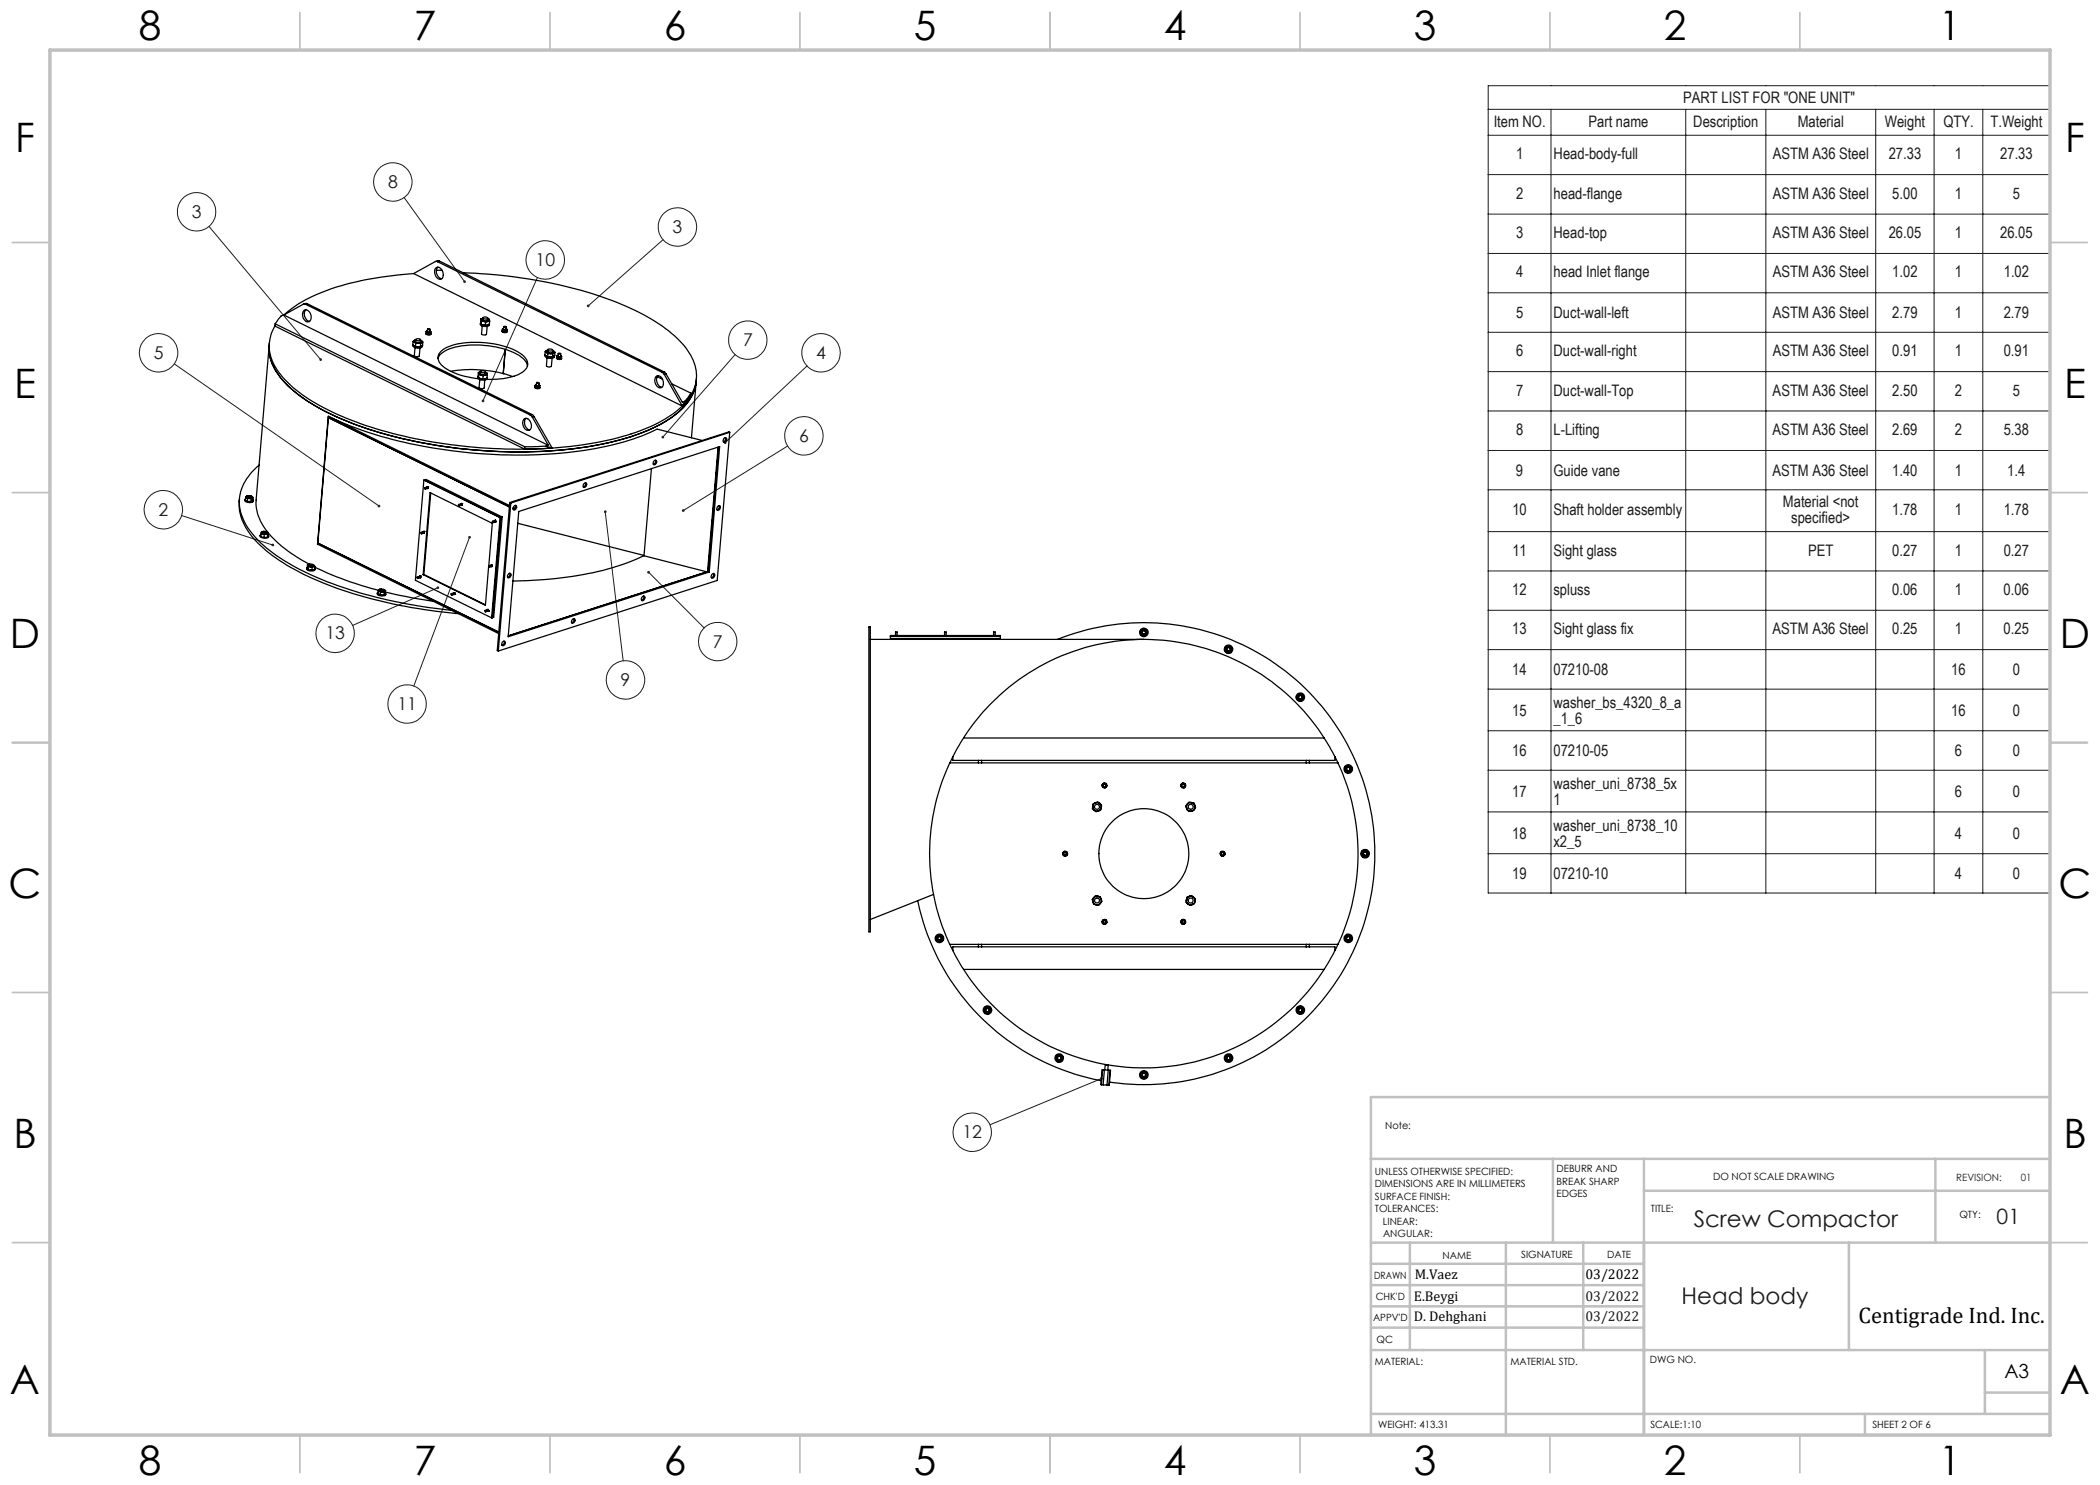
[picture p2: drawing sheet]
<svg xmlns="http://www.w3.org/2000/svg" width="420mm" height="297mm" viewBox="0 0 420 297" stroke-linecap="round" stroke-linejoin="round" font-family="sans-serif">
<g fill="none" stroke="#191924" stroke-width=".2">
<path d="M297.6 17.1h112.4v161.5h-112.4zM80.8 39.5l12.1 16.8M297.6 21.9h112.4M297.6 27.1h112.4M297.6 34.9h112.4M310.2 21.9v156.7M337.1 21.9v156.7M353.2 21.9v156.7M375.1 21.9v156.7M386.8 21.9v156.7M396.6 21.9v156.7M41.8 45.3l22.3 26.6"/>
<path d="M107.5 55.5l-10.9 24.7M132.6 47.9l-14.9 13.3M297.6 42.8h112.4M297.6 50.7h112.4M297.6 58.6h112.4M34.9 72.8l40.9 28.4M147 70.9l-14.4 16.5M161.4 73.2l-16.4 15.3M297.6 66.5h112.4M297.6 74.3h112.4M157.5 89.2l-20.9 12.9M297.6 82.2h112.4"/>
<path d="M297.6 90.1h112.4M297.6 98h112.4M36.3 103.1l18.2 5.9M87.6 117.5l-17.1 7.6M93.9 107.5l-11.1 29.7M121 102.3l3.6 29.9M129.7 114.4l11.1 11.2M297.6 106.3h112.4M297.6 114.2h112.4M297.6 122.1h112.4M297.6 129.9h112.4M297.6 137.8h112.4"/>
<path d="M297.6 146.2h112.4M297.6 154.1h112.4M297.6 162.4h112.4M297.6 170.7h112.4M220.3 215.7l-22.3 9.3"/>
<circle cx="78.6" cy="36.4" r="3.8"/>
<circle cx="39.3" cy="42.4" r="3.8"/>
<circle cx="109.1" cy="52" r="3.8"/>
<circle cx="135.5" cy="45.4" r="3.8"/>
<circle cx="31.7" cy="70.6" r="3.8"/>
<circle cx="149.6" cy="68" r="3.8"/>
<circle cx="164.2" cy="70.6" r="3.8"/>
<circle cx="160.8" cy="87.2" r="3.8"/>
<circle cx="32.7" cy="101.9" r="3.8"/>
<circle cx="67" cy="126.7" r="3.8"/>
<circle cx="125.1" cy="136" r="3.8"/>
<circle cx="143.5" cy="128.3" r="3.8"/>
<circle cx="81.4" cy="140.8" r="3.8"/>
<circle cx="194.4" cy="226.4" r="3.8"/>
</g>
<g fill="none" stroke="#c0c0c0" stroke-width=".35">
<path d="M60 2.5v7.5M110 2.5v7.5M160 2.5v7.5M210 2.5v7.5M260 2.5v7.5M310 2.5v7.5M360 2.5v7.5M2.5 48.5h7.5M410 48.5h7.5M2.5 98.5h7.5M410 98.5h7.5M2.5 148.5h7.5"/>
<path d="M410 148.5h7.5M2.5 198.5h7.5M410 198.5h7.5M2.5 248.5h7.5M410 248.5h7.5M60 287v7.5M110 287v7.5M160 287v7.5M210 287v7.5M260 287v7.5M310 287v7.5M360 287v7.5"/>
</g>
<g fill="none" stroke="#c0c0c0" stroke-width=".5">
<path d="M410 219.4h-135.8v67.4M274.2 231.8h135.8M310.6 231.8v16.7M328.8 231.8v55.2M328.8 238.2h81.2M387.1 231.8v16.7M274.2 248.5h135.8M274.2 257h54.6M274.2 252.8h54.6M282 248.5v21.5M301.2 248.5v38.3M316.7 248.5v21.5"/>
<path d="M369.8 248.5v21.5M274.2 265.5h54.6M274.2 261.3h54.6M274.2 270h135.8M397 270v12.8M397 278.5h13M274.2 282.8h135.8M373 282.8v4.2"/>
</g>
<path d="M10 10h400v277h-400z" fill="none" stroke="#c0c0c0" stroke-width=".7"/>
<path d="M117.4 61v.3l.3-.1-.3 .1a.26 .26 0 0 0 .4 .1 .26 .26 0 0 0 0-.4 .26 .26 0 0 0-.4 0zM92.7 56.1a.26 .26 0 0 0 0 .4 .26 .26 0 0 0 .4 0l-.2-.2 .2 .2a.26 .26 0 0 0 0-.3 .26 .26 0 0 0-.4-.1zM144.8 88.4l.1 .3 .1-.2-.1 .2a.27 .27 0 0 0 .3 0 .27 .27 0 0 0 0-.4 .27 .27 0 0 0-.4 .1zM132.4 87.3v.3l.2-.2-.2 .2a.26 .26 0 0 0 .4 0 .26 .26 0 0 0-.1-.4 .26 .26 0 0 0-.3 .1zM136.5 101.9l-.1 .4 .2-.2-.2 .2a.28 .28 0 0 0 .4 0 .28 .28 0 0 0 .1-.4 .28 .28 0 0 0-.4 0zM129.5 114.3a.26 .26 0 0 0 0 .4 .26 .26 0 0 0 .4-.2 .26 .26 0 0 0-.3-.3l.1 .2zM75.6 101a.27 .27 0 0 0 0 .4 .27 .27 0 0 0 .4-.1l-.2-.1 .2 .1a.27 .27 0 0 0 0-.3 .27 .27 0 0 0-.4 0zM54.3 108.8a.28 .28 0 0 0 .1 .4 .28 .28 0 0 0 .4-.1l-.3-.1 .3 .1a.28 .28 0 0 0-.1-.3 .28 .28 0 0 0-.4 0zM120.9 102.1a.26 .26 0 0 0 0 .4 .26 .26 0 0 0 .4-.1 .26 .26 0 0 0-.3-.3v.2v-.2zM93.8 107.2a.26 .26 0 0 0-.1 .4 .26 .26 0 0 0 .4 0 .26 .26 0 0 0-.1-.4l-.1 .3 .1-.3zM87.4 117.3a.26 .26 0 0 0-.1 .4 .26 .26 0 0 0 .4 .1 .26 .26 0 0 0 .1-.4l-.2 .1 .2-.1zM96.4 80v.4l.2-.2-.1 .2a.28 .28 0 0 0 .4-.3 .28 .28 0 0 0-.5-.1zM64 71.7a.28 .28 0 0 0-.1 .4 .28 .28 0 0 0 .4 0l-.2-.2 .2 .2 .1-.1a.26 .26 0 0 0-.1-.3 .26 .26 0 0 0-.3 0zM220.1 215.5a.27 .27 0 0 0-.1 .3 .27 .27 0 0 0 .4 .2 .27 .27 0 0 0 .1-.4l-.2 .1 .2-.2z" fill="#191924"/>
<g fill="none" stroke="#000" stroke-width=".25">
<path d="M82.7 54.7a58.5 58.5 0 0 0-20.3 4.6 22.3 22.3 0 0 0-5.5 3.6M82.7 54.7l53.8 26.5M87.2 53.5a1.25 1.25 0 0 1 1.4 1.8 .72 .72 0 0 1-.7 .6 .72 .72 0 0 1-.7-.6 1.43 1.43 0 0 1 0-1.8zM87.3 54.1h1.2M87.5 52.3h-.4l-4.4 2.4M87.5 52.3l44.9 22.2M87.6 53.4a1.44 1.44 0 0 0 .7 2.3M87.9 52.2l-.8 .1M87.9 52.2l-.4 .1M87.9 52.2l44.9 22.2M92.6 54.5a90.5 90.5 0 0 1 33.7 7.2 28 28 0 0 1 11.2 8.4 8 8 0 0 1-1.2 11.2 29.1 29.1 0 0 1-12.8 6.3 93.8 93.8 0 0 1-38.2 .6 68.6 68.6 0 0 1-22.9-7.9 20 20 0 0 1-7.8-7.8 7.4 7.4 0 0 1 .4-7.3M53.8 69.1l-2.6 30.9a9.2 9.2 0 0 0 2.4 6.5"/>
<path d="M53.8 69.1a9.6 9.6 0 0 0 3 7.3 38.3 38.3 0 0 0 15 8.8 98.2 98.2 0 0 0 48.4 3.7 37.9 37.9 0 0 0 14.5-5.6 10 10 0 0 0 4.5-7M53.8 69.1a9.3 9.3 0 0 0 2.7 6.9 33.7 33.7 0 0 0 12.6 8.1 95.5 95.5 0 0 0 40.4 6.1 56.8 56.8 0 0 0 22.2-5.1 14 14 0 0 0 7.1-6.9l.4-1.9M53.9 68.6l-.1 .5M55 65.2l49.9 24.6M55 64.8l50 24.6M55 64.8v.4M56.8 63l-.6 .2-1.2 1.6M56.8 63l52.9 26.1M60.7 62.2a.98 .98 0 0 1 1.5 .8 .92 .92 0 0 1-.8 1.4 1.54 1.54 0 0 1-.7-2.2zM61.1 60.9l-.4-.1-3.9 2.2M61.1 60.9l44.9 22.1M61.2 61.9a1.5 1.5 0 0 0 .7 2.4"/>
<path d="M61.5 60.7l-.8 .1M61.5 60.7l-.4 .2M61.5 60.7l44.9 22.2M82.6 69a1.01 1.01 0 0 0 1.5 .6l.3-.2v-.3M82.6 68.3l.3 .2M82.6 68.3v.7l.5 .4M82.7 69.1l.3 .2M82.8 68.1v.2l.1 .2M82.8 68.1l.3-.1zM82.8 68.1l-.2 .2M82.9 68.5l.7 .1M82.9 68.5l.2 .2"/>
<path d="M83 69.5l-.1 1.6a.71 .71 0 0 0 1 .1l.1-1.6M83.1 67.9v.4l.4 .2 .5-.1 .1-.4M83.1 69.4h1M83.1 69.4h.9M83.1 68.7v.7M83.2 67.8l.3-.1a.34 .34 0 0 1 .4 0 .34 .34 0 0 1 .1 .4l-.3 .1a.33 .33 0 0 1-.4 0 .33 .33 0 0 1-.1-.4zM83.6 68.6l-.5 .1M83.6 68.6l.5 .1M84.1 68.1l.2 .1zM84.1 68.7v.7M84.1 69.4h.1M84.3 68.2l.2 .2-.2 .1"/>
<path d="M84.3 68.2l.3 .2M84.3 68.5l-.7 .1M84.3 68.5l-.2 .2M84.4 69.1l-.2 .3M84.6 68.4l-.3 .1M84.6 68.4l-.1 .7-.4 .3M85.2 66.7a.56 .56 0 0 0 1 0M85.2 66.6a.56 .56 0 0 0 1 .1h-.1M85.2 66.3l.2 .1M85.2 66.3v.4l.2 .1M85.4 66.4l.3 .1M85.4 66.2v.2"/>
<path d="M85.4 66.2h.1zM85.4 66.4l.1 .1M85.4 66.2l-.2 .1M85.4 66.8h.5M85.5 66.5h.2M85.5 66.5l-.1 .3M85.5 65.8l-.1 .5 .2 .1h.4v-.5M85.6 65.8l.4 .1h-.4zM85.7 66.5h.2M85.9 66.5v.3M86 66.2v.1M86 66.4l-.3 .1"/>
<path d="M86 66.3v.1M86 66.4l-.1 .1M86 66.3l.2 .1M86.2 66.4l-.1 .3-.2 .1M86.2 66.4h-.2M87.6 71.7a4.6 4.6 0 0 1 3.6-2.3 18.8 18.8 0 0 1 12.8 1.8 3 3 0 0 1 1.5 2M90.1 74.3a25.9 25.9 0 0 1 10.5 .4M95.6 75.3a.7 .7 0 0 0 1 .7 .55 .55 0 0 0 .6 0 .55 .55 0 0 0 .2-.5M95.6 75.3l.1 .2M95.6 75.7a13.4 13.4 0 0 1-7.3-2.7 1.84 1.84 0 0 1 .4-3.1 15.5 15.5 0 0 1 10-1.1 10.8 10.8 0 0 1 6.4 2.8 1.89 1.89 0 0 1-.9 3 13.5 13.5 0 0 1-6.9 1.3M95.7 74.5l.4-.1-.4 .3M95.7 74.5v.2"/>
<path d="M95.7 74.5v1.1M95.7 74.7l.5 .3M95.7 75.6l.9 .2M95.7 74.7v.2M95.7 74.9l.5 .1M95.7 74.9v.7M95.8 75.6l.7 .2M96 75.9l-.2 1.6 .6 .2 .4-.1 .1-1.6M96.1 74.3v.5l.6 .1 .3-.1 .1-.4M96.1 64.6l.1 .2M96.1 64.6a.63 .63 0 0 0 .9 .7h.2a.55 .55 0 0 0 .7-.6v.1M96.2 63.8l.4-.2-.4 .3"/>
<path d="M96.2 74.2h.3a.31 .31 0 0 1 .4-.1 .31 .31 0 0 1 .1 .4h-.2a.4 .4 0 0 1-.6-.3zM96.2 64.8l.8 .3M96.2 63.8v.1M96.2 63.8v1M96.2 63.9l.5 .4M96.2 75h.8M96.2 63.9v.3M96.2 75l.4 .1M96.2 64.2l.5 .1M96.2 64.2v.6M96.3 64.9l.7 .2M96.4 65.2l-.1 1.6 .4 .2 .6-.1 .1-1.6"/>
<path d="M96.6 63.6v.4l.3 .2 .6-.1 .1-.5M96.6 63.5l.4-.1a.3 .3 0 0 1 .4 0 .3 .3 0 0 1 .1 .3l-.3 .1a.38 .38 0 0 1-.6-.3zM96.6 75.1v.7M96.7 64.3h.8M96.7 64.3l.4 .1M97 75l-.4 .1M97.1 74.5l.3 .1v.2zM97.1 64.4l-.1 .7M97.3 75.7l-.7 .1M97.4 74.8l-.4 .2M97.4 74.8v.2M97.4 75h-.4"/>
<path d="M97.4 75v.6l-.8 .2M97.5 64.3l-.4 .1M97.6 63.7l.3 .1v.2zM97.8 64.9l-.7 .2M97.9 64l-.4 .3M97.9 64v.2M97.9 64.2l-.4 .1M97.9 64.2v.7l-.9 .2M100.4 66.2a.56 .56 0 0 0 .5 .3 .56 .56 0 0 0 .5-.2M100.5 66.1a.51 .51 0 0 0 .4 .3 .51 .51 0 0 0 .5-.2M100.5 65.9h.1M100.5 66.2l.2 .2"/>
<path d="M100.5 65.9v.3M100.6 65.9l.4 .1M100.6 65.8v.1M100.6 65.9l.1 .1M100.6 65.8l-.1 .1M100.6 65.8h.1M100.6 74.7l2 .6M100.6 74.7h.1M100.7 66.4h.4M100.7 66h.3M100.7 66v.4M100.8 65.3l-.1 .5 .2 .2 .3-.1v-.5"/>
<path d="M100.8 65.3l.4 .1-.2 .1zM101 66l.2 .1M101 69.9l-.4 4.8M101.2 66.1l-.1 .3M101.3 65.8h.1M101.3 65.8v.2M101.3 66h-.3M101.3 66l-.1 .1M101.3 65.8l.1 .1M101.4 65.9l-.1 .1M101.4 65.9v.3l-.3 .2M107 77.4a.56 .56 0 0 0 1 .1"/>
<path d="M107 77.3v.1a.56 .56 0 0 0 .9 0M107 77.1h.2M107 77.1v.3l.2 .2M107.2 77.1l.3 .2M107.2 77v.1M107.2 77.1l.1 .2M107.2 77l-.2 .1M107.2 77.6h.5M107.3 76.9l-.1 .1M107.3 77.3h.2M107.3 77.3l-.1 .3M107.3 76.5l-.1 .6 .2 .1 .4-.1v-.5"/>
<path d="M107.3 76.5l.5 .1-.3 .1zM107.5 77.3h.2M107.7 77.3v.3M107.8 77h.1M107.8 77.2l-.3 .1M107.8 77v.2M107.8 77.2l-.1 .1M107.8 77l.2 .1M108 77.1l-.2 .1M108 77.1l-.1 .4-.2 .1M109 71.1a.93 .93 0 0 0 1.3 .6l.5-.2v-.3l-.3 .2M109 70.3l.3 .2"/>
<path d="M109 70.3v.7l.5 .4M109.1 71.1l.4 .3M109.3 70.2l-.1 .2 .1 .1M109.3 70.2l-.3 .1M109.3 70.5l.8 .2M109.3 70.5l.3 .2M109.4 71.6l-.1 1.6 .5 .2 .5-.1 .1-1.6M109.5 70v.4l.6 .2 .4-.1 .1-.4M109.5 70.1l-.2 .1M109.5 70l.4-.2a.41 .41 0 0 1 .6 .3l-.6 .1zM109.5 71.4h1M109.5 70l-.2 .2"/>
<path d="M109.6 71.4h.8M109.6 70.7h.5M109.6 70.7l-.1 .7M110.1 70.7l.5 .1M110.5 70.1l.2 .1zM110.6 70.8l-.1 .6M110.7 70.2l.2 .2-.1 .2M110.7 70.2l.3 .2M110.8 70.6l-.7 .1M110.8 70.6l-.2 .2M111 70.4l-.2 .2M111 70.4l-.1 .7-.4 .3"/>
<path d="M111.3 71.6a.57 .57 0 0 0 1 0M111.4 71.5a.28 .28 0 0 0 .1 .3 .28 .28 0 0 0 .3 0h.3l.2-.2M111.4 71.2l.1 .1M111.4 71.2v.3l.2 .2M111.5 71.1v.2M111.5 71.1h.1zM111.5 71.3l.4 .1M111.5 71.3l.1 .1M111.5 71.1l-.1 .1M111.6 71.7l.4 .1M111.6 71.4h.3M111.6 71.4v.3"/>
<path d="M111.7 70.7l-.1 .5 .1 .1h.4v-.5M111.7 70.7l.2-.1 .2 .2h-.3zM111.9 71.4h.2M112.1 71.4l-.1 .4M112.2 71.2h.1M112.2 71.3l-.3 .1M112.2 71.2v.1M112.2 71.3l-.1 .1M112.2 71.2l.1 .1M112.3 71.6l-.3 .2M112.3 71.3h-.1M112.3 71.3v.3"/>
<path d="M131.2 75.3a.94 .94 0 0 1 1.4 .9 .92 .92 0 0 1-.7 1.4 1.62 1.62 0 0 1-.7-2.3zM131.4 75.3l1.1 .5M131.6 75.1a1.53 1.53 0 0 0 .8 2.4M132.4 74.5l.5 .4M132.8 74.4l.4 .4M132.8 74.4l-.4 .1M132.9 74.9l3.6 6.3M133.2 74.8l3.3 5.6 .5-.1M133.2 74.8l-.3 .1M134.3 76.8l3.9 1.8M138.2 78.6l-1.2 1.7M138.2 78.6l-.1 .5-.3 .6-1.3 1.5"/>
<path d="M139.2 76.3l-.9 11.3M139.3 75.7l-.1 .6M47.9 99.7a10 10 0 0 0 3.2 8.4 38.9 38.9 0 0 0 14.3 8.8 97.5 97.5 0 0 0 26.3 5.8M49 99.9a.81 .81 0 0 0 1.1 .6l.4-.1 .2-.3M49.1 99.8a.29 .29 0 0 0-.1 .4 .29 .29 0 0 0 .4 .1l.3 .1a.65 .65 0 0 0 1-.4l-.1-.1M49.1 99.4l.2 .1M49.1 99.4v.5M49.3 99.5l.6 .2M49.3 99.3v.2M49.3 99.5l.2 .2M49.3 99.3l-.2 .1M49.5 99.7h.4"/>
<path d="M49.5 99.7v.6M49.5 99.2l-.2 .1M49.5 99.3l.7 .1a.39 .39 0 0 1-.3 .2 .39 .39 0 0 1-.4-.3zM49.6 99.5l.1-.1h.3l.2 .2M49.9 99.2l-.6 .1M49.9 99.2l.5 .1M49.9 99.7l.4 .1M50.3 99.8l-.1 .5M50.4 99.3v.3M50.4 99.6l-.5 .1M50.4 99.6l-.1 .2M50.4 99.3l.2 .2"/>
<path d="M50.6 99.5l-.2 .1M50.6 99.5v.5M51.8 93a9.2 9.2 0 0 0-3.8 8.8 14.6 14.6 0 0 0 5.9 8.3 57.1 57.1 0 0 0 20.2 9l7.1 1.7 3.7 .6 5.4 .7M65.7 83.5h.1M65.7 83.5v-.2l36.2 17.8M65.7 83.5l36.2 17.9M65.7 83.5l-2.1 25.1M84.8 96l15.2 7.5M84.8 96l-1.7 20.1 15.2 7.5M84.9 96h-.1M84.9 96l15.3 7.5M84.9 96l.3-.1 15.2 7.5"/>
<path d="M85.4 97.4a.16 .16 0 0 1 .2 .1 .16 .16 0 0 1-.1 .2M85.5 97.4h.1M85.5 97.4l-.6 .1M85.6 97.6v.1M85.7 97.6l-.6 .2M86.1 98.6l-1.3 16.3M104.8 83.8a1.03 1.03 0 0 1 1.5 1 .78 .78 0 0 1-.2 1 .78 .78 0 0 1-1 .1 1.59 1.59 0 0 1-.3-2.1zM105 89.4l-.1 .4M105.2 83.7a1.43 1.43 0 0 0 .8 2.3M106 83l.5 .4M106.4 82.9l.4 .4M106.4 82.9l-.4 .1"/>
<path d="M106.5 83.4l3.2 5.7M106.8 83.3l-.3 .1M106.8 83.3l3.6 6.3M109.1 89.2l-4.1 .2M109.1 89.2l1.3 .4M109.7 89.1l-.6 .1M110.4 89.6l-5.5 .2M116.8 96.7a.32 .32 0 0 1 .5 0 .32 .32 0 0 1 0 .5 .36 .36 0 0 1-.6 .3 .36 .36 0 0 1 0-.7zM117.1 96.6a.64 .64 0 0 1-.4 .8M130.3 93.8l-1.5 17.4 12.7 3.2M130.9 92.1a.36 .36 0 0 1 .5 .2 .36 .36 0 0 1-.2 .4 .32 .32 0 0 1-.5 .2 .32 .32 0 0 1 0-.5zM131.1 92a.64 .64 0 0 1-.4 .9"/>
<path d="M131.4 85.8a57.2 57.2 0 0 1-21.4 5 98.7 98.7 0 0 1-39.8-5.5l-4.5-2-2.1 25.6M131.4 85.8l9 2.3M137 80.3l-.5 .9M143.6 89.5l-2.1 24.9M143.7 89.4l-2.1 24.9M144.8 87.7a.35 .35 0 0 1 .5 0 .35 .35 0 0 1-.1 .5 .32 .32 0 0 1-.5 .2 .32 .32 0 0 1 0-.5zM145.1 87.5a.69 .69 0 0 1-.4 .9M145.9 86.5l-2.5 29.6-43.7 14.1M145.9 86.5l-43.7 14.1M145.9 86.5l-.2-.1-43.7 14.1M49.3 100.1l.2 .2M49.5 100.3h.7"/>
<path d="M50.4 100.2l-.2 .1M52 107.1a.87 .87 0 0 0 1.3 .5h.3l.1-.4M52.2 106.9l-.1 .1a.39 .39 0 0 0 .1 .4 .39 .39 0 0 0 .4 .1h.2a.71 .71 0 0 0 .9-.4l-.1-.1M52.2 106.6l.3 .1M52.2 106.6v.6M52.3 106.5l.2 .2M52.3 106.5l-.1 .1M52.5 106.7l.7 .1M52.5 106.5l.3-.1a.28 .28 0 0 1 .3 0 .28 .28 0 0 1 .2 .3h-.5zM52.5 106.7l.3 .2M52.6 106.6l.3-.1 .3 .2M52.7 106.3l-.4 .2"/>
<path d="M52.7 106.3l.6 .1M52.7 106.3h.3M52.8 106.9v.5M53.2 106.8l-.4 .1M53.2 106.8h.3M53.3 106.4l.3 .2M53.3 106.4l.3 .1M53.5 106.8v.5M53.6 106.6l-.4 .2M53.6 106.6l-.1 .2M53.6 106.5a26.8 26.8 0 0 0 8.3 6.4M53.6 106.5v.1"/>
<path d="M53.6 106.5l-.1 .7M61.3 113.6a.91 .91 0 0 0 1.4 .6l.2-.2 .1-.2M61.5 113.4l-.1 .1a.37 .37 0 0 0 .1 .4 .37 .37 0 0 0 .4 .1h.2a.9 .9 0 0 0 .9-.2M61.5 113l.1 .1M61.5 113v.6M61.6 113.1l.5 .2M61.6 113.1l.1 .2M61.7 113.3h.4M61.7 113.3v.6M61.8 112.9l-.2 .2M61.8 112.9a1.07 1.07 0 0 1 1.1 .2M61.8 112.9l-.3 .1"/>
<path d="M61.8 113h.3a.32 .32 0 0 1 .5 .2l-.4 .1zM61.9 113.2l.3-.2 .3 .2M62 113.9l.4 .1M62 112.8l-.2 .1M62.1 113.3l.3 .1M62.4 113.4v.6M62.7 113.9l-.3 .1M62.7 113.3h-.6M62.7 113.3l-.3 .1M62.9 113.1l-.2 .2M62.9 113.1l.1 .2M62.9 113.4l2.4 1.1 3.9 1.6 6.5 2"/>
<path d="M62.9 113.6l.1 .2M63 113.3h-.3M63 113.3l-.1 .5M63.6 108.6v.3M63.6 108.6l36.2 17.8M63.6 108.9l36.1 17.8M75.5 118.6a.87 .87 0 0 0 1.2 .6l.3-.1 .2-.3M75.6 118.5a.28 .28 0 0 0-.1 .3 .28 .28 0 0 0 .3 .2h.4a.73 .73 0 0 0 1-.3l-.1-.1M75.6 118.1l.2 .1M75.6 118.1v.6M75.8 118v.2M75.8 118l-.2 .1"/>
<path d="M75.8 118.8l.3 .2M75.8 118.2l.6 .2 .6-.2M75.8 118.2l.3 .2M76 118l.2-.1 .5 .1a.39 .39 0 0 1-.3 .3 .39 .39 0 0 1-.4-.3zM76 118.2l.4-.2 .3 .2M76.1 119h.3M76.1 118.4h.7M76.1 118.4v.6M76.3 117.8l-.5 .2M76.3 117.8l.6 .2M76.7 117.9l.2 .1M76.8 118.4v.6"/>
<path d="M76.9 118l.1 .2M76.9 118l.2 .1M77 118.2l-.2 .2M77.1 118.4l5.3 1.2 4.2 .6M77.1 118.1l-.1 .1M77.1 118.1l-.1 .6M83.4 115.5h.2l-.1 .2zM83.9 115.3l.1-.1 .1 .2-.1 .2M84 115.2h.1M84 115.2l-.5 .2M84.1 115.5h.1M84.1 115.5l-.6 .2"/>
<path d="M84.6 106.4l.1-.1 .2 .1v.2h-.2M84.8 106.3h.1M84.8 114.9h-.2M84.8 114.9l12.3 6.1M84.8 106.3l-.6 .2M84.9 106.6l-.6 .2M90.7 118.6a.18 .18 0 0 1 .2 .1 .18 .18 0 0 1-.1 .2M90.8 118.6h.1M90.8 118.6l-.6 .1M90.9 118.8h.1M90.9 118.8l-.6 .2M92.1 100.7h.2l.1 .2v.2l-.1-.1"/>
<path d="M92.3 100.7h.1M92.3 100.7l-.5 .2M92.4 101l-.6 .2M97.7 113.3l-.6 7.8-12.5-6.2M97.8 113.2l.7-8.5-12.5-6.2-1.4 16.4M98.2 113a.16 .16 0 0 1 .2 .1 .16 .16 0 0 1-.1 .2M98.4 113l-.6 .2M98.4 113.3h.1M98.5 113.3l-.6 .1M99 104.1l.1-.1 .1 .2-.2 .2M99.1 104.1l-.6 .1M99.1 104v.1"/>
<path d="M99.2 104.3l-.6 .2M100 103.5l-1.7 20.1M100.2 103.5h-.2M100.2 103.5l-1.7 20M100.4 103.4l-.2 .1M100.4 103.4l-1.7 20-.2 .1M101.7 114.7a.36 .36 0 0 1 .5 .2 .36 .36 0 0 1-.1 .5 .32 .32 0 0 1-.5 .2 .32 .32 0 0 1-.1-.6zM102 114.6a.67 .67 0 0 1-.5 .9M102 100.5l.2 .1M102 100.5l-2.6 29.6 .3 .1M102.2 100.6l-2.5 29.6M102.6 101.7l.2 .1"/>
<path d="M102.7 101.5l.3 .2M102.8 101.2a.32 .32 0 0 1 .5 0 .32 .32 0 0 1 0 .5 .36 .36 0 0 1-.6 .3 .36 .36 0 0 1 0-.7zM103.1 101.1a.64 .64 0 0 1-.4 .8M103.6 104.7l25.2 6.4a58.1 58.1 0 0 1-22.2 5l-4 .1M103.8 102.3l40.1-13-2 25.1-40.3 12.9zM128.6 119.3a.32 .32 0 0 1 .4 .1 .32 .32 0 0 1-.1 .4 .36 .36 0 0 1-.5 .3 .36 .36 0 0 1 0-.6zM128.7 119.2a.64 .64 0 0 1-.4 .8M141.4 114.4l-39.7 12.8M141.6 114.3l-.1 .1M141.6 114.3l.3 .1M142.3 115a.35 .35 0 0 1 .5-.2 .35 .35 0 0 1 .1 .5 .37 .37 0 0 1-.6 .3 .37 .37 0 0 1 0-.6zM142.7 114.7a.64 .64 0 0 1-.4 .8"/>
<path d="M143.5 101.3a.33 .33 0 0 1 .6-.1 .33 .33 0 0 1-.1 .5 .36 .36 0 0 1-.6 .3 .36 .36 0 0 1 .1-.6zM143.8 101.1a.62 .62 0 0 1-.4 .8M97.4 122a.17 .17 0 0 1 .3 0 .17 .17 0 0 1-.2 .2M97.6 121.9h.1M97.6 121.9l-.6 .2M97.7 122.2h.1M97.7 122.2l-.6 .2M98.5 123.5l-.2 .1M100.5 128.4a.33 .33 0 0 1 .5-.1 .33 .33 0 0 1 0 .5 .37 .37 0 0 1-.6 .3 .37 .37 0 0 1 0-.6zM100.8 128.2a.57 .57 0 0 1-.4 .8M114.6 123.8a.35 .35 0 0 1 .4 .2 .35 .35 0 0 1-.1 .4 .32 .32 0 0 1-.5 .2 .32 .32 0 0 1-.1-.5zM114.8 123.7a.67 .67 0 0 1-.5 .9"/>
<path d="M173.8 125.4h.3v61h-.3zM174.1 127.9h54.7M178.1 127.1h22v.6h-22zM178.1 127.3h22M179.1 127.1v-.7h.3v.7M179.1 127.7v.2M179.4 127.7v.2M188.9 127.1v-.7h.3v.7M188.9 127.7v.2M189.2 127.7v.2M198.7 127.1v-.7h.3v.7M198.7 127.7v.2"/>
<path d="M199 127.7v.2M211.5 127.9a46.2 46.2 0 0 1 63.2 37.4 46.2 46.2 0 0 1-52.8 51.1M228.1 126.5l.4 .6M228.1 126.5v.4l.4 .2M228.4 125.9l-.3 .6M228.4 125.9l-.3 .2v.4M229.1 125.9l.3 .6M229.1 125.9h-.7M229.1 125.9l.3 .2v.4M229.1 125.9l-.4-.2-.3 .2M229.1 127l-.6 .1M229.1 127l-.3 .2-.3-.1"/>
<path d="M229.4 126.5l-.3 .5M229.4 126.5v.4l-.3 .1M245.1 129.6l-.1 .3 .2 .4M245.1 129.6l-.1 .4 .2 .3M245.2 130.3l.6 .2M245.2 130.3l.2 .3 .4-.1M245.6 129.2l-.4 .2-.1 .2M245.6 129.2l.6 .2M245.6 129.2l-.4 .1-.1 .3M245.6 129.2l.4-.1 .2 .3M246.2 129.4l.1 .7M246.2 129.4l.3 .3-.2 .4"/>
<path d="M246.3 130.1l-.2 .3-.3 .1M246.3 130.1l-.1 .3-.4 .1M259.6 139a.67 .67 0 0 0 .3 1.1M259.6 139a.65 .65 0 0 1 1.1 .3M259.6 139l-.3 .3 .2 .7 .4 .1M259.6 139l.3-.3 .7 .2 .1 .4M260.5 139.9l-.3 .2h-.3M260.5 139.9l-.2 .3-.4-.1M260.7 139.3v.3l-.2 .3M260.7 139.3l.1 .3-.3 .3M190 152.6a42.6 42.6 0 0 0 0 36.3M190 152.6h5.7"/>
<path d="M190.6 151.3l-.6 1.3M190.6 151.3v.8h5.1M192.7 147.6l-2.1 3.7M192.7 147.6a42.8 42.8 0 0 1 72.1 0M192.7 147.6h72.1M195.7 152.1h.6M195.7 152.6h.6M195.7 152.1v.5M196.3 152.1v.5M196.3 152.1h64.9M196.3 152.6h64.9M220.5 157.2l.3 .3"/>
<path d="M220.5 157.2l.1 .2 .2 .1M220.6 156.8l-.1 .4M220.6 156.8l-.1 .2v.2M221 156.7l-.4 .1M221 156.7l.3 .3M221 156.7l.2 .1 .1 .2M221.2 157.4l-.4 .1M221.2 157.4l-.2 .1h-.2M221.3 157l-.1 .4M221.3 157v.2l-.1 .2M236.3 157.2l.3 .3M236.3 157.2v.2l.3 .1"/>
<path d="M236.7 156.7a.4 .4 0 0 1 .2 .7M236.7 156.7a.41 .41 0 0 0-.4 .5M236.7 156.7l.3 .1 .1 .4-.2 .2M236.7 156.7h-.2l-.3 .3 .1 .2M236.9 157.4l-.3 .1M236.9 157.4l-.1 .1h-.2M261.2 152.1h.7M261.2 152.6h.7M261.2 152.1v.5M261.9 152.1v.5M261.9 152.6h5.7M264.8 147.6l2.2 3.7"/>
<path d="M267 151.3l.6 1.3M267 151.3v.8h-5.1M267.6 152.6a42.9 42.9 0 0 1 0 36.3M270 153.3a.65 .65 0 0 0-1 .5 .65 .65 0 0 0 .9 .6M270 153.3l.3 .6M270 153.3l-.3-.2-.7 .2v.8l.6 .4 .3-.1M270 153.3l.3 .2v.4M270.3 153.9l-.1 .3-.3 .2M270.3 153.9v.3l-.4 .2M186.7 178.9l-12.6 5M212.7 170.8l.2 .3M212.7 170.8v.3h.2"/>
<path d="M212.7 170.5v.3M212.7 170.5l-.1 .1 .1 .2M213.1 170.4l.3 .2M213.1 170.4l-.4 .1M213.1 170.4h.2l.1 .2M213.1 170.4l-.2-.1-.2 .2M213.3 171l-.4 .1M213.4 170.6l-.1 .4M213.4 170.6l.1 .2-.2 .2M218.6 161.2l.1 .7 .2 .1M218.6 161.2l-.1 .5 .4 .3M218.6 160.9l-.1 .6"/>
<path d="M218.7 161.9l.4 .3M218.8 179.6l-.2 .2v.6M218.8 179.6l-.4 .3 .2 .5M218.9 179.3l-.3 .5M219.1 160.6l.4-.1 .5 .2M219.1 160.6l-.3 .1-.2 .5M219.1 160.6l.5-.2 .4 .3M219.1 160.6l-.4 .1-.1 .5M219.3 179.2l.5 .1M219.4 160.5l-.5 .1M219.6 179.3a.84 .84 0 0 1 .6 1 .84 .84 0 0 1-.9 .6M219.6 179.3h-.6l-.2 .3"/>
<path d="M219.6 179.3h.4l.4 1-.7 .7-.4-.1M219.6 179.3l-.5-.1-.3 .4M219.7 160.5l.4 .4M219.9 162.1l-.5 .2M220 160.7l.2 .3v.5M220 160.7l.3 .3-.1 .5M220.1 179.6l.2 .5M220.2 161.5a.86 .86 0 0 1-1.3 .5M220.2 161.5l-.1 .5-.9 .3-.3-.3M220.3 161.3l-.1 .5M237.2 161.4l.2 .5M237.3 179.9l.1 .6 .2 .3"/>
<path d="M237.3 179.9l-.1 .5 .4 .4M237.3 161.6l.3 .4 .4 .2M237.3 179.7l-.1 .5M237.3 161.6l.2 .5 .5 .1M237.5 160.8l-.2 .5v.3M237.5 160.8l-.3 .4 .1 .4M237.6 160.6l-.3 .4M237.7 162.2l.5 .1M237.8 179.3l-.4 .3-.1 .3M237.8 179.3l.4-.1 .5 .3M237.8 179.3l-.4 .2-.1 .4M237.8 179.3l.5-.2 .4 .4"/>
<path d="M238.1 160.5l.4 .1M238.1 179.2l-.5 .2M238.3 160.5l-.5 .1-.3 .2M238.3 160.5l.3 .2 .3 .4M238.3 160.5l-.5-.1-.3 .4M238.3 160.5l.5 .1 .1 .5M238.5 179.3l.4 .3M238.7 179.5l.2 .2 .1 .6M238.7 179.5l.4 .3-.1 .5M238.8 161.9l-.3 .2-.5 .1M238.8 161.9l-.3 .4-.5-.1M238.9 160.9l.1 .4"/>
<path d="M238.9 161.1l.1 .3-.2 .5M238.9 161.1l.2 .4-.3 .4M239 161.7l-.3 .4M244.1 170.8l.3 .3M244.1 170.8l.1 .3h.2M244.6 170.4a.41 .41 0 0 0-.5 .4M244.6 170.4l.3 .2M244.6 170.4l-.2-.1-.3 .3v.2M244.6 170.4h.2l.1 .2M244.8 171l-.4 .1M244.9 170.6l-.1 .4M244.9 170.6l.1 .2-.2 .2"/>
<path d="M272.5 170.4v.7M272.5 170.4l-.2 .4 .2 .3M272.5 171.1l.5 .3M272.5 171.1l.2 .3h.3M273 170.1l-.5 .3M273 170.1l.6 .3M273 170.1h-.4l-.1 .3M273 170.1h.4l.2 .3M273.6 171.1l-.6 .3M273.6 170.4l.1 .3-.1 .4M273.6 171.1l-.2 .3h-.4M273.6 170.4l.2 .3-.2 .4"/>
<path d="M183.6 180.1a46.1 46.1 0 0 0 36.6 36M187.5 188.2l.7 .1M187.5 188.2l.3 .2 .4-.1M187.6 187.1a.68 .68 0 0 0-.1 1.1M187.6 187.1h.7M187.6 187.1l-.3 .1-.1 .8 .3 .2M187.6 187.1l.4-.2 .3 .2M188.3 187.1l.2 .3v.3M188.3 187.1l.3 .3-.1 .3M188.5 187.7l-.3 .6M188.5 187.7v.4l-.3 .2M190 188.9l.6 1.2"/>
<path d="M190 188.9h5.7M190.6 190.1l2.1 3.8M192.7 193.9a42.8 42.8 0 0 0 72.1 0M192.7 193.9h72.1M195.7 188.9h.6M195.7 189.4h.6M195.7 189.4h-5.1v.7M195.7 188.9v.5M196.3 189.4h64.9M196.3 188.9v.5M196.3 188.9h64.9M218.5 180.1l.2 .5"/>
<path d="M218.6 180.4l.2 .3 .5 .2M218.6 180.4l.2 .5h.5M219 180.9l.5 .1M220.2 180.4l-.3 .5M220.6 184.1a.43 .43 0 0 0 .2 .7M220.6 184.1l-.1 .2 .1 .4 .2 .1M221 184l.3 .3M221 184l-.4 .1M221 184h.2l.1 .3M221 184l-.2-.1-.2 .2M221.2 184.6l-.4 .2M221.2 184.6l-.2 .2h-.2"/>
<path d="M221.3 184.3l-.1 .3M221.3 184.3v.2l-.1 .1M236.4 184.1a.39 .39 0 0 0-.1 .4 .39 .39 0 0 0 .3 .3M236.4 184.1l-.2 .2 .1 .4 .3 .1M236.7 184a.4 .4 0 0 1 .2 .6M236.7 184l-.3 .1M236.7 184h.3l.1 .5-.2 .1M236.7 184l-.2-.1-.1 .2M236.9 184.6l-.3 .2M236.9 184.6l-.1 .2h-.2M237.4 180.6l.4 .3M237.6 180.8l.4 .1h.4"/>
<path d="M237.6 180.8l.3 .3 .5-.2M238.7 180.8l-.5 .2M239 180.3l-.1 .3-.5 .3M239 180.3l-.1 .4-.5 .2M239 180l-.1 .5M261.2 188.9h.7M261.2 189.4h.7M261.2 188.9v.5M261.9 189.4h5.1v.7M261.9 188.9h5.7M261.9 188.9v.5M267 190.1l-2.2 3.8"/>
<path d="M267.6 188.9l-.6 1.2M269 187.8a.62 .62 0 0 0 1.1 .4M269 187.8l.1 .3 .7 .3 .3-.2M269.2 187.2l-.2 .2v.4M269.9 187.1l-.3-.1-.4 .2M269.9 187.1l.4 .5M269.9 187.1l-.4-.2-.3 .3M269.9 187.1l.3 .1 .1 .4M270.3 187.6l-.2 .6M270.3 187.6l.1 .3-.3 .3M197 201.6a.67 .67 0 0 0 .3 1.1M197 201.6l-.3 .3 .3 .7 .3 .1"/>
<path d="M197.6 201.4l-.6 .2M197.6 201.4l.5 .4M197.6 201.4l-.3-.1-.3 .3M197.6 201.4l.4 .1 .1 .3M197.9 202.5l-.1 .1-.5 .1M197.9 202.5l-.2 .2h-.4M198.1 201.8l-.2 .7M198.1 201.8l.1 .4-.3 .3M211.2 211.4v.2l.1 .4M211.2 211.4l-.1 .3 .2 .3M211.3 212l.3 .2 .3 .1M211.3 212l.3 .3h.3"/>
<path d="M211.7 211a.64 .64 0 0 1 .8 .5 .64 .64 0 0 1-.6 .8M211.7 211l-.3 .1-.2 .3M211.7 211l.4-.1 .5 .6-.3 .7-.4 .1M211.7 211h-.4l-.1 .4M220.3 217h.3M220.5 214h-.1l-.2 2.9 .1 .1M220.5 214l-.2 3M220.5 214h.4M220.6 217h.8M220.9 214h.8M220.9 214l-.3 3M220.9 214l.2-1h.3h.3l-.2 1"/>
<path d="M221.4 217l.4 .1M221.7 214l-.3 3M221.7 214l.3 .1M222 214.1h.1l-.2 3h-.1M222 214.1l-.2 3M228.1 215l.4 .5M228.1 215v.4l.4 .1M228.4 214.5l-.3 .5M228.4 214.5l-.3 .1v.4M228.5 215.5l.3 .1 .3-.1M228.5 215.5l.3 .2 .3-.2M229.1 214.4l.2 .2 .1 .4"/>
<path d="M229.1 214.4l-.7 .1M229.1 214.4l.3 .2v.4M229.1 214.4l-.4-.2-.3 .3M229.4 215l-.3 .5M229.4 215v.3l-.3 .2M245.1 211.9a.65 .65 0 0 0 1.1 .1M245.1 211.9l.2 .3 .7 .1 .2-.3M245.2 211.2l-.1 .7M245.2 211.2l-.2 .4 .1 .3M245.8 211l.5 .3M245.8 211l-.6 .2M245.8 211h.3l.2 .3"/>
<path d="M245.8 211l-.4-.1-.2 .3M246.3 211.3l-.1 .7M246.3 211.3l.2 .4-.3 .3M259.4 201.9a.65 .65 0 0 0 .5 .8 .65 .65 0 0 0 .8-.5M259.4 201.9l-.1 .3 .6 .5 .7-.2 .1-.3M259.9 201.4a.67 .67 0 0 1 .8 .8M259.9 201.4l-.5 .5M259.9 201.4l.3-.1 .6 .5-.1 .4M259.9 201.4l-.4 .1-.1 .4"/>
<circle cx="85" cy="97.7" r=".13"/>
<circle cx="84.3" cy="106.6" r=".12"/>
<circle cx="90.3" cy="118.9" r=".13"/>
<circle cx="91.8" cy="101" r=".13"/>
<circle cx="97.8" cy="113.3" r=".12"/>
<circle cx="98.6" cy="104.4" r=".12"/>
<circle cx="97.1" cy="122.2" r=".13"/>
<circle cx="228.8" cy="126.5" r=".86"/>
<circle cx="228.8" cy="126.5" r=".39"/>
<circle cx="228.8" cy="126.5" r=".34"/>
<circle cx="245.7" cy="129.8" r=".85"/>
<circle cx="245.7" cy="129.8" r=".4"/>
<circle cx="245.7" cy="129.9" r=".32"/>
<circle cx="260.1" cy="139.4" r=".34"/>
<circle cx="260.1" cy="139.5" r=".4"/>
<circle cx="260.1" cy="139.4" r=".85"/>
<circle cx="220.9" cy="157.1" r=".25"/>
<circle cx="220.9" cy="157.1" r=".5"/>
<circle cx="236.6" cy="157.1" r=".25"/>
<circle cx="236.6" cy="157.1" r=".5"/>
<circle cx="269.6" cy="153.8" r=".41"/>
<circle cx="269.7" cy="153.8" r=".84"/>
<circle cx="269.7" cy="153.8" r=".33"/>
<circle cx="213" cy="170.7" r=".24"/>
<circle cx="213" cy="170.7" r=".5"/>
<circle cx="219.4" cy="161.4" r=".49"/>
<circle cx="228.8" cy="170.7" r="9"/>
<circle cx="238.1" cy="161.4" r=".5"/>
<circle cx="244.5" cy="170.7" r=".49"/>
<circle cx="244.5" cy="170.7" r=".26"/>
<circle cx="273" cy="170.7" r=".33"/>
<circle cx="273" cy="170.7" r=".39"/>
<circle cx="273" cy="170.7" r=".86"/>
<circle cx="187.9" cy="187.7" r=".85"/>
<circle cx="187.9" cy="187.7" r=".4"/>
<circle cx="187.9" cy="187.7" r=".33"/>
<circle cx="219.4" cy="180.1" r=".51"/>
<circle cx="220.9" cy="184.4" r=".24"/>
<circle cx="220.9" cy="184.4" r=".5"/>
<circle cx="236.6" cy="184.4" r=".26"/>
<circle cx="236.6" cy="184.4" r=".5"/>
<circle cx="238.1" cy="180.1" r=".51"/>
<circle cx="269.6" cy="187.7" r=".85"/>
<circle cx="269.6" cy="187.7" r=".34"/>
<circle cx="269.7" cy="187.7" r=".4"/>
<circle cx="197.5" cy="202" r=".32"/>
<circle cx="197.5" cy="202" r=".4"/>
<circle cx="197.5" cy="202" r=".84"/>
<circle cx="211.8" cy="211.6" r=".85"/>
<circle cx="211.8" cy="211.6" r=".4"/>
<circle cx="211.8" cy="211.6" r=".34"/>
<circle cx="228.8" cy="215" r=".33"/>
<circle cx="228.8" cy="215" r=".85"/>
<circle cx="228.8" cy="215" r=".39"/>
<circle cx="245.7" cy="211.6" r=".34"/>
<circle cx="245.7" cy="211.6" r=".84"/>
<circle cx="245.7" cy="211.6" r=".4"/>
<circle cx="260.1" cy="202" r=".4"/>
<circle cx="260.1" cy="202" r=".32"/>
<circle cx="260.1" cy="202" r=".84"/>
</g>
<g font-size="8.1">
<text x="27.8" y="8">8</text>
<text x="82.8" y="8">7</text>
<text x="132.8" y="8">6</text>
<text x="182.8" y="8">5</text>
<text x="232.8" y="8">4</text>
<text x="282.8" y="8">3</text>
<text x="332.8" y="8">2</text>
<text x="387.8" y="8">1</text>
<text x="3" y="30.4">F</text>
<text x="413" y="30.4">F</text>
<text x="2.8" y="79.6">E</text>
<text x="412.8" y="79.6">E</text>
<text x="2" y="129.6">D</text>
<text x="412" y="129.6">D</text>
<text x="1.7" y="179.6">C</text>
<text x="411.7" y="179.6">C</text>
<text x="2.7" y="229.6">B</text>
<text x="412.7" y="229.6">B</text>
<text x="2" y="278.9">A</text>
<text x="412" y="278.9">A</text>
<text x="27.8" y="295">8</text>
<text x="82.8" y="295">7</text>
<text x="132.8" y="295">6</text>
<text x="182.8" y="295">5</text>
<text x="232.8" y="295">4</text>
<text x="282.8" y="295">3</text>
<text x="332.8" y="295">2</text>
<text x="387.8" y="295">1</text>
</g>
<g font-size="4.6" fill="#191924">
<text x="338.7" y="245.3">Screw Compactor</text>
<text x="336.3" y="260.8">Head body</text>
</g>
<text font-size="4.5" x="371.7" y="264.6">Centigrade Ind. Inc.</text>
<text font-size="4.2" fill="#191924" x="399.3" y="244.8">01</text>
<text font-size="3.9" x="400.9" y="275.5">A3</text>
<g font-size="3.5" fill="#191924">
<text x="77.6" y="37.6">8</text>
<text x="38.4" y="43.6">3</text>
<text x="134.5" y="46.6">3</text>
<text x="107.1" y="53.2">10</text>
<text x="30.8" y="71.8">5</text>
<text x="148.6" y="69.3">7</text>
<text x="163.2" y="71.8">4</text>
<text x="159.8" y="88.4">6</text>
<text x="31.7" y="103.2">2</text>
<text x="65.1" y="127.9">13</text>
<text x="142.6" y="129.5">7</text>
<text x="124.1" y="137.2">9</text>
<text x="79.5" y="142">11</text>
<text x="192.5" y="227.7">12</text>
</g>
<g font-size="3.2" fill="#191924">
<text x="336.6" y="20.7">PART LIST FOR &quot;ONE UNIT&quot;</text>
<text x="298.7" y="25.3">Item NO.</text>
<text x="317.7" y="25.3">Part name</text>
<text x="338.7" y="25.3">Description</text>
<text x="359.5" y="25.3">Material</text>
<text x="376.9" y="25.3">Weight</text>
<text x="388.7" y="25.3">QTY.</text>
<text x="398.1" y="25.3">T.Weight</text>
<text x="303.2" y="31.9">1</text>
<text x="310.7" y="31.9">Head-body-full</text>
<text x="354.5" y="31.9">ASTM A36 Steel</text>
<text x="377.7" y="31.9">27.33</text>
<text x="391" y="31.9">1</text>
<text x="400" y="31.9">27.33</text>
<text x="303.2" y="39.7">2</text>
<text x="310.7" y="39.7">head-flange</text>
<text x="354.5" y="39.7">ASTM A36 Steel</text>
<text x="378.5" y="39.7">5.00</text>
<text x="391" y="39.7">1</text>
<text x="402.6" y="39.7">5</text>
<text x="303.2" y="47.6">3</text>
<text x="310.7" y="47.6">Head-top</text>
<text x="354.5" y="47.6">ASTM A36 Steel</text>
<text x="377.7" y="47.6">26.05</text>
<text x="391" y="47.6">1</text>
<text x="400" y="47.6">26.05</text>
<text x="303.2" y="55.5">4</text>
<text x="310.7" y="55.5">head Inlet flange</text>
<text x="354.5" y="55.5">ASTM A36 Steel</text>
<text x="378.5" y="55.5">1.02</text>
<text x="391" y="55.5">1</text>
<text x="400.8" y="55.5">1.02</text>
<text x="303.2" y="63.7">5</text>
<text x="310.7" y="63.7">Duct-wall-left</text>
<text x="354.5" y="63.7">ASTM A36 Steel</text>
<text x="378.5" y="63.7">2.79</text>
<text x="391" y="63.7">1</text>
<text x="400.8" y="63.7">2.79</text>
<text x="303.2" y="71.2">6</text>
<text x="310.7" y="71.2">Duct-wall-right</text>
<text x="354.5" y="71.2">ASTM A36 Steel</text>
<text x="378.5" y="71.2">0.91</text>
<text x="391" y="71.2">1</text>
<text x="400.7" y="71.2">0.91</text>
<text x="303.2" y="79.1">7</text>
<text x="310.7" y="79.1">Duct-wall-Top</text>
<text x="354.5" y="79.1">ASTM A36 Steel</text>
<text x="378.5" y="79.1">2.50</text>
<text x="391" y="79.1">2</text>
<text x="402.6" y="79.1">5</text>
<text x="303.2" y="87">8</text>
<text x="310.7" y="87">L-Lifting</text>
<text x="354.5" y="87">ASTM A36 Steel</text>
<text x="378.4" y="87">2.69</text>
<text x="391" y="87">2</text>
<text x="400.7" y="87">5.38</text>
<text x="303.2" y="95.2">9</text>
<text x="310.7" y="95.2">Guide vane</text>
<text x="354.5" y="95.2">ASTM A36 Steel</text>
<text x="378.4" y="95.2">1.40</text>
<text x="391" y="95.2">1</text>
<text x="401.5" y="95.2">1.4</text>
<text x="356.6" y="101.4">Material &lt;not</text>
<text x="302.5" y="103">10</text>
<text x="310.7" y="103">Shaft holder assembly</text>
<text x="358.2" y="104.6">specified&gt;</text>
<text x="378.4" y="103">1.78</text>
<text x="391" y="103">1</text>
<text x="400.7" y="103">1.78</text>
<text x="302.5" y="111.1">11</text>
<text x="310.7" y="111.1">Sight glass</text>
<text x="361.6" y="111.1">PET</text>
<text x="378.4" y="111.1">0.27</text>
<text x="391" y="111.1">1</text>
<text x="400.7" y="111.1">0.27</text>
<text x="302.5" y="119">12</text>
<text x="310.7" y="119">spluss</text>
<text x="378.4" y="119">0.06</text>
<text x="391" y="119">1</text>
<text x="400.7" y="119">0.06</text>
<text x="302.5" y="126.9">13</text>
<text x="310.7" y="126.9">Sight glass fix</text>
<text x="354.5" y="126.9">ASTM A36 Steel</text>
<text x="378.4" y="126.9">0.25</text>
<text x="391" y="126.9">1</text>
<text x="400.7" y="126.9">0.25</text>
<text x="302.5" y="135">14</text>
<text x="310.7" y="135">07210-08</text>
<text x="390.2" y="135">16</text>
<text x="402.5" y="135">0</text>
<text x="302.5" y="143.1">15</text>
<text x="310.7" y="141.6">washer_bs_4320_8_a</text>
<text x="390.2" y="143.1">16</text>
<text x="402.5" y="143.1">0</text>
<text x="310.7" y="144.7">_1_6</text>
<text x="302.5" y="151.3">16</text>
<text x="310.7" y="151.3">07210-05</text>
<text x="391" y="151.3">6</text>
<text x="402.5" y="151.3">0</text>
<text x="302.5" y="159.4">17</text>
<text x="310.7" y="157.8">washer_uni_8738_5x</text>
<text x="310.7" y="161">1</text>
<text x="391" y="159.4">6</text>
<text x="402.5" y="159.4">0</text>
<text x="302.5" y="167.7">18</text>
<text x="310.7" y="166.1">washer_uni_8738_10</text>
<text x="391" y="167.7">4</text>
<text x="402.5" y="167.7">0</text>
<text x="310.7" y="169.3">x2_5</text>
<text x="302.5" y="175.8">19</text>
<text x="310.7" y="175.8">07210-10</text>
<text x="391" y="175.8">4</text>
<text x="402.5" y="175.8">0</text>
</g>
<g font-size="2.8">
<text x="282.9" y="255.9">M.Vaez</text>
<text x="317.1" y="255.9">03/2022</text>
<text x="282.8" y="260.1">E.Beygi</text>
<text x="282.8" y="264.2">D. Dehghani</text>
</g>
<g font-size="2.8" fill="#191924">
<text x="317.1" y="260.1">03/2022</text>
<text x="317.1" y="264.2">03/2022</text>
</g>
<g font-size="2">
<text x="277" y="225.8">Note:</text>
<text x="275" y="234.9">UNLESS OTHERWISE SPECIFIED:</text>
<text x="275" y="237.4">DIMENSIONS ARE IN MILLIMETERS</text>
<text x="275" y="239.9">SURFACE FINISH:</text>
<text x="311.3" y="234.5">DEBURR AND</text>
<text x="311.3" y="237">BREAK SHARP</text>
<text x="311.3" y="239.5">EDGES</text>
<text x="342.6" y="236">DO NOT SCALE DRAWING</text>
<text x="275" y="242.4">TOLERANCES:</text>
<text x="276.6" y="244.9">LINEAR:</text>
<text x="330.2" y="242.4">TITLE:</text>
<text x="391.9" y="243.7">QTY:</text>
<text x="276.6" y="247.4">ANGULAR:</text>
<text x="288.5" y="251.7">NAME</text>
<text x="304.2" y="251.7">SIGNATURE</text>
<text x="321.4" y="251.7">DATE</text>
<text x="274.8" y="255.9">DRAWN</text>
<text x="275.1" y="260.1">CHK'D</text>
<text x="274.6" y="264.2">APPV'D</text>
<text x="275.3" y="268.5">QC</text>
<text x="275" y="273">MATERIAL:</text>
<text x="302.1" y="273">MATERIAL STD.</text>
<text x="330" y="272.5">DWG NO.</text>
<text x="275.6" y="285.6">WEIGHT: 413.31</text>
<text x="330.1" y="285.6">SCALE:1:10</text>
<text x="374.5" y="285.6">SHEET 2 OF 6</text>
</g>
<g font-size="2" fill="#191924">
<text x="391.2" y="236.1">REVISION:</text>
<text x="404.1" y="236.1">01</text>
</g>
</svg>
